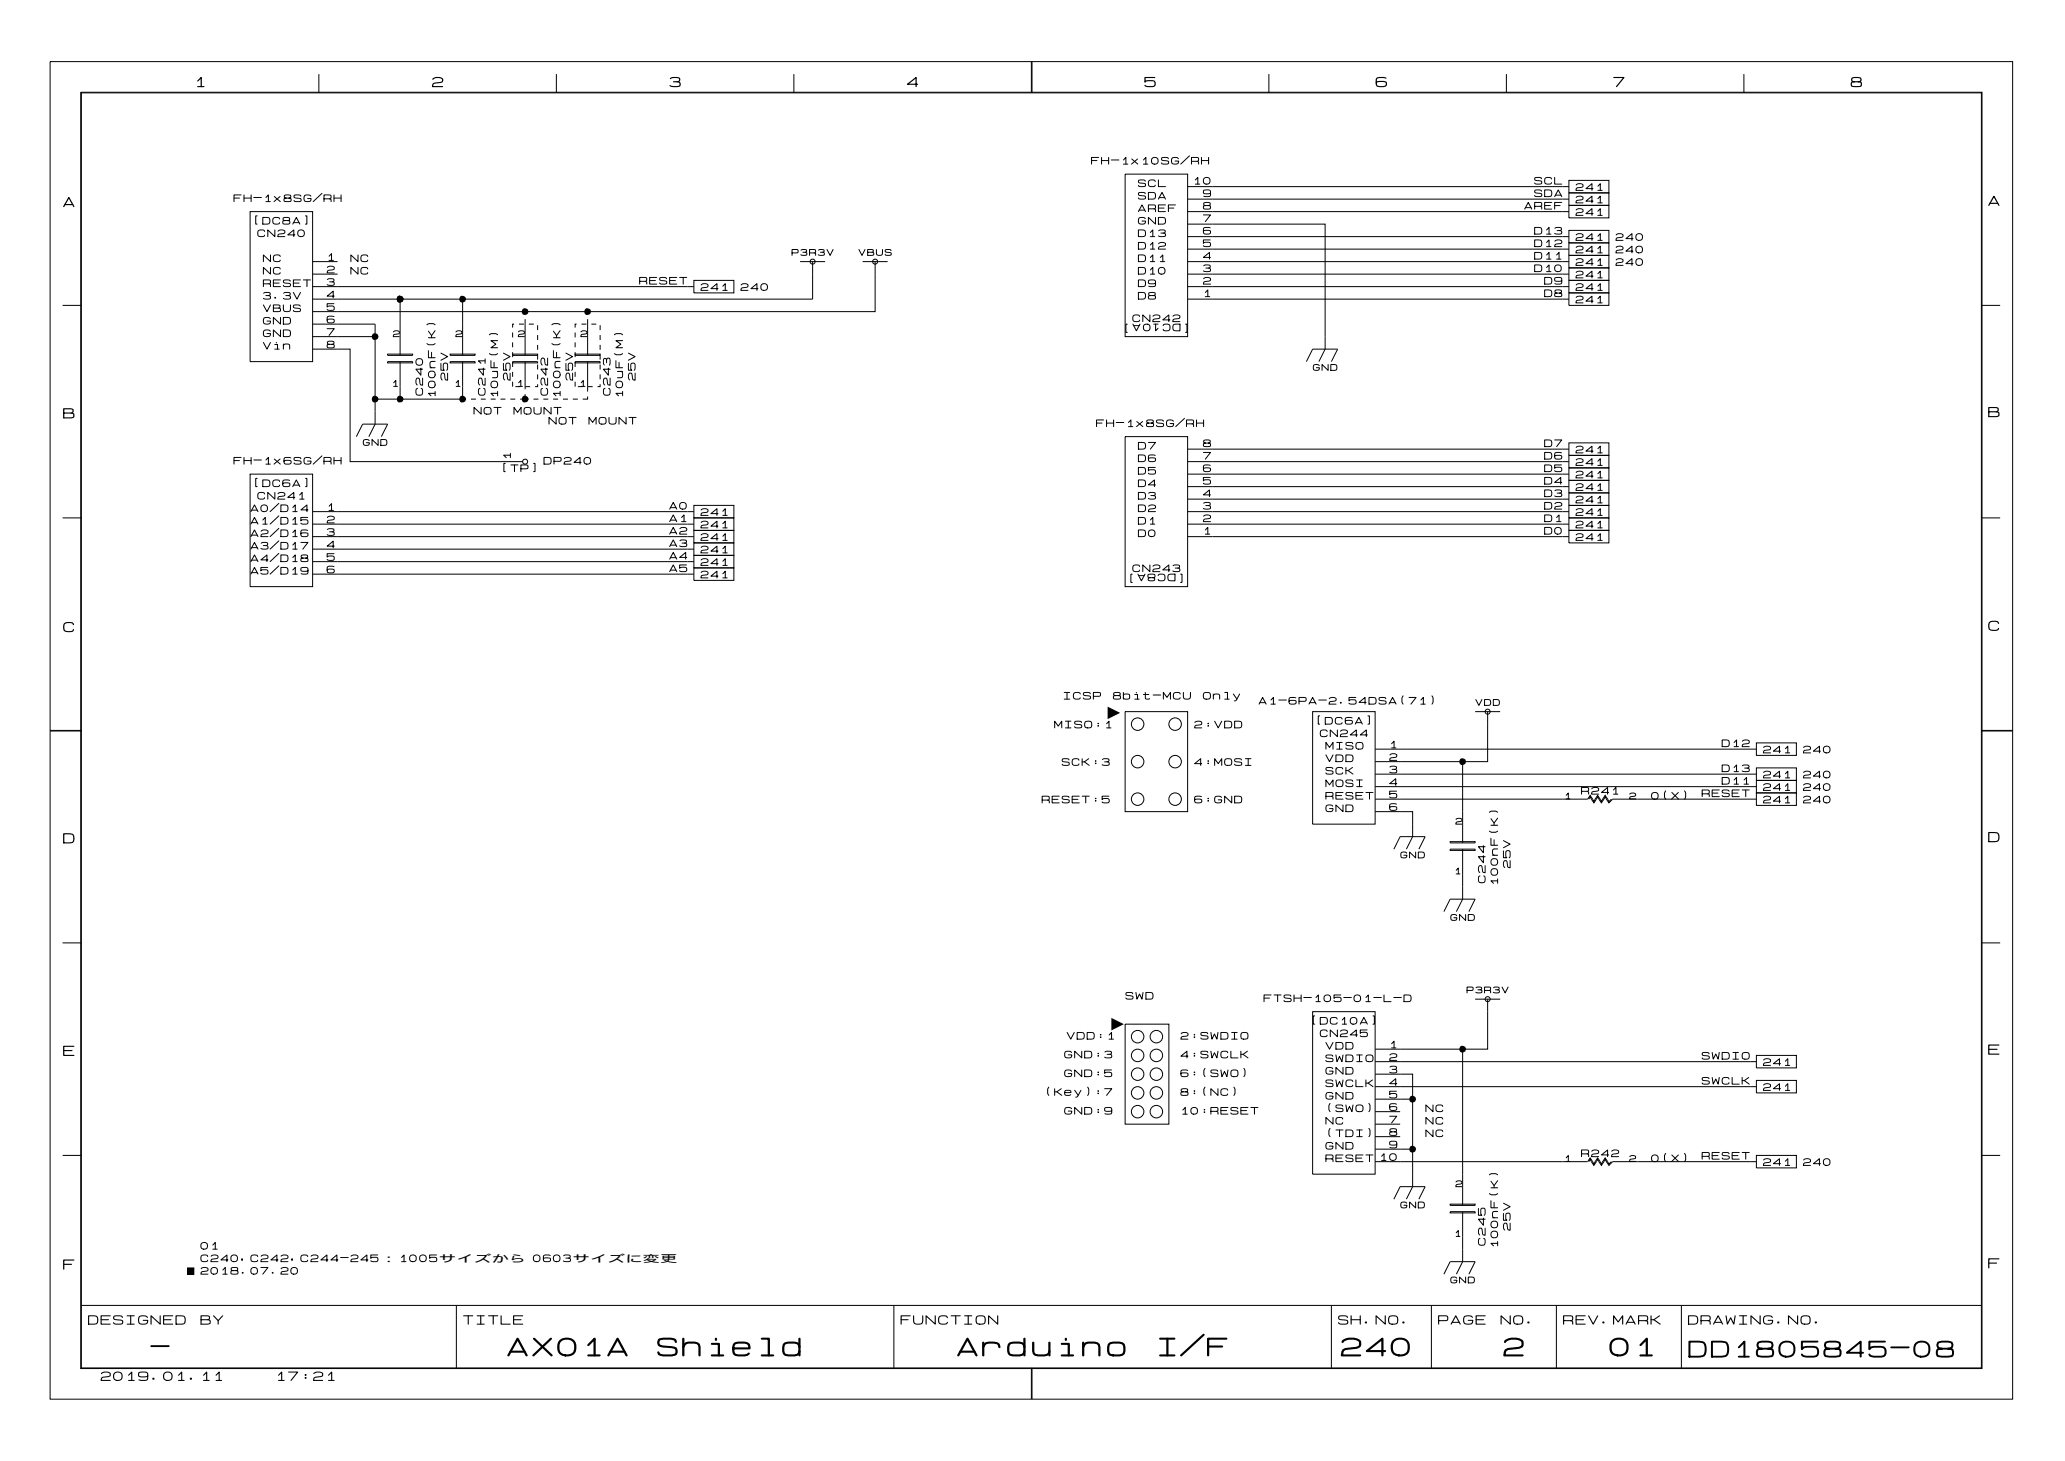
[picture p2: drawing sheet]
<svg xmlns="http://www.w3.org/2000/svg" width="297mm" height="210mm" viewBox="0 0 297 210" stroke-linecap="round" stroke-linejoin="round" font-family="sans-serif">
<g fill="none" stroke="#000" stroke-width=".14">
<path d="M7.2 8.9h282v192.1h-282zM11.6 13.3h273.2v183.3h-273.2zM11.7 13.3h273v183.2h-273zM45.8 10.6v2.7M79.9 10.6v2.7M114.1 10.6v2.7M148.2 8.9v4.4M148.3 8.9v4.4M182.3 10.6v2.7M216.4 10.6v2.7M250.6 10.6v2.7M35.9 30.4h9v21.6h-9z"/>
<path d="M44.9 37.6h3.6M44.9 39.4h3.6M115 37.6h3.5M116.8 39.4v3.6h-71.9M116.8 37.6v1.8M123.9 37.6h3.6M125.7 39.4v5.4h-80.8M125.7 37.6v1.8M161.7 25h8.9v23.4h-8.9zM170.6 32.2h19.8v16.2M170.6 37.6h3.6M170.6 39.4h3.6"/>
<path d="M170.6 35.8h3.6M170.6 26.8h53.9M170.6 28.6h53.9M170.6 34h3.6M174.2 39.4h51.2M174.2 34h51.2M174.2 35.8h50.3M174.2 37.6h50.3M224.5 37.6h.9M224.5 35.8h.9M224.5 28.6h.9M224.5 26.8h.9"/>
<path d="M225.4 33.1h5.8v1.8h-5.8zM225.4 29.5h5.8v1.8h-5.8zM225.4 30.4h-54.8M225.4 36.7h5.8v1.8h-5.8zM225.4 34.9h5.8v1.8h-5.8zM225.4 27.7h5.8v1.8h-5.8zM225.4 25.9h5.8v1.8h-5.8zM225.4 38.5h5.8v1.8h-5.8zM9 43.9h2.7M44.9 50.2h5.4v16.1h24.8M44.9 48.4h9v12.5l-.9 1.8M44.9 46.6h9v1.8"/>
<path d="M44.9 41.2h53.9M53.9 57.3h3.6M55.7 52h3.6v.1h-3.6zM55.7 50.9h3.6v.2h-3.6zM57.5 43v8.1M57.5 52v5.3h9v-5.3M64.7 52h3.6v.1h-3.6zM64.7 50.9h3.6v.2h-3.6zM66.5 43v8.1M66.5 57.3h.5M67.7 57.3h.7M69.1 57.3h.7"/>
<path d="M70.5 57.3h.7M71.9 57.3h.7M73.3 57.3h.7M73.6 52h3.6v.1h-3.6zM73.6 50.9h3.6v.2h-3.6zM73.6 47.8v.7M73.6 49.2v.7M73.6 50.6v.7M73.6 52v.7M73.6 53.4v.7M73.6 54.8v.7M73.9 46.6h-.3v.5"/>
<path d="M74 55.5h.8M74.6 46.6h.7M74.7 57.3h.7M75.4 44.8v.4M75.4 45.9v5.2M75.4 52v3.9M75.4 56.6v.7h.5M75.5 55.5h.7M76 46.6h.7M76.6 57.3h.8M77.2 55.2v.3h-.3M77.2 46.7v.7"/>
<path d="M77.2 48.1v.7M77.2 49.6v.7M77.2 51v.7M77.2 52.4v.7M77.2 53.8v.7M78.1 57.3h.7M79.5 57.3h.7M80.9 57.3h.7M82.3 57.3h.7M82.6 52h3.6v.1h-3.6zM82.6 50.9h3.6v.2h-3.6zM82.6 47.8v.7"/>
<path d="M82.6 49.2v.7M82.6 50.6v.7M82.6 52v.7M82.6 53.4v.7M82.6 54.8v.7M82.8 46.6h-.2v.5M83 55.5h.7M83.5 46.6h.8M84.4 44.8v.4M84.4 45.9v5.2M84.4 52v4.3M84.4 57v.3h-.7"/>
<path d="M84.4 55.5h.7M85 46.6h.7M86.2 55.2v.3h-.3M86.2 46.7v.7M86.2 48.1v.7M86.2 49.6v.7M86.2 51v.7M86.2 52.4v.7M86.2 53.8v.7M98.8 41.2h.9M99.7 40.3h5.7v1.8h-5.7zM170.6 43h3.6"/>
<path d="M170.6 41.2h3.6M174.2 41.2h51.2M174.2 43h51.2M187.7 52l.9-1.8h3.6l-.9 1.8M190.4 48.4v1.8l-.9 1.8M225.4 40.3h5.8v1.8h-5.8zM225.4 42.1h5.8v1.8h-5.8zM284.7 43.9h2.7M9 74.4h2.7M35.9 68.1h9v16.2h-9zM44.9 78.9h54.8M44.9 77.1h3.6"/>
<path d="M44.9 75.3h3.6M44.9 73.5h3.6M48.5 75.3h51.2M48.5 73.5h51.2M48.5 77.1h51.2M51.2 62.7l.9-1.8h3.6l-.9 1.8M99.7 79.8h5.7v1.8h-5.7zM99.7 78h5.7v1.8h-5.7zM99.7 74.4h5.7v1.8h-5.7zM99.7 72.6h5.7v1.8h-5.7zM99.7 76.2h5.7v1.8h-5.7zM161.7 62.7h8.9v21.6h-8.9z"/>
<path d="M170.6 69.9h54.8M170.6 75.3h54.8M170.6 73.5h54.8M170.6 71.7h54.8M170.6 77.1h54.8M170.6 66.3h3.6M170.6 68.1h53.9M224.5 68.1h.9M225.4 74.4h5.8v1.8h-5.8zM225.4 76.2h5.8v1.8h-5.8zM225.4 67.2h5.8v1.8h-5.8zM225.4 65.4h5.8v1.8h-5.8z"/>
<path d="M225.4 63.6h5.8v1.8h-5.8zM225.4 69h5.8v1.8h-5.8zM225.4 66.3h-51.2M225.4 64.5h-54.8M225.4 70.8h5.8v1.8h-5.8zM225.4 72.6h5.8v1.8h-5.8zM284.7 74.4h2.7M99.7 82.5h-54.8M99.7 80.7h-54.8M99.7 81.6h5.7v1.8h-5.7zM7.2 105h4.5M7.2 104.9h4.5"/>
<path d="M161.7 102.2h8.9v14.4h-8.9zM188.6 102.2h9v16.2h-9zM197.6 114.8h30.5l.4-.5 .5 .9 .5-.9 .6 .9 .5-.9 .6 .9 .3-.4M197.6 116.6h5.4v3.6l-.9 1.8M197.6 107.6h54.7M210.1 109.4v11.7M211.9 102.2h3.6M213.7 102.2v7.2h-16.1M252.3 106.7h5.8v1.8h-5.8zM252.3 110.3h5.8v1.8h-5.8zM252.3 112.1h5.8v1.8h-5.8zM252.3 113.9h5.8v1.8h-5.8z"/>
<path d="M252.3 114.8h-20.6l-.5 .6-.6-.9-.5 .9-.6-.9-.5 .9-.5-.9-.2 .3M252.3 113h-54.7M252.3 111.2h-54.7M284.7 104.9h4.5M284.7 105h4.5M9 135.5h2.7M200.3 122l.9-1.8h3.6l-.9 1.8M207.4 131l.9-1.8h3.6l-.9 1.8M208.3 122h3.6v.2h-3.6zM208.3 120.9h3.6v.2h-3.6zM210.1 122v7.2l-.9 1.8M284.7 135.5h2.7"/>
<path d="M161.7 147.1h6.2v14.4h-6.2zM188.6 145.3h9v23.4h-9zM197.6 154.3h5.4v3.6M197.6 159.7h3.6M197.6 157.9h5.4M197.6 156.1h54.7M197.6 152.5h54.7M203 157.9v7.2M210.1 150.7v22.5M211.9 143.5h3.6M213.7 143.5v7.2h-16.1M252.3 151.6h5.8v1.8h-5.8z"/>
<path d="M252.3 155.2h5.8v1.8h-5.8zM9 166h2.7M197.6 166.9h30.5l.4-.5 .5 .9 .5-.9 .6 .9 .5-.9 .6 .9 .3-.4M197.6 165.1h5.4v5.4l-.9 1.8M197.6 163.3h3.6M197.6 161.5h3.6M200.3 172.3l.9-1.8h3.6l-.9 1.8M208.3 174.1h3.6v.2h-3.6zM208.3 173h3.6v.2h-3.6zM210.1 174.1v7.2l-.9 1.8M252.3 166h5.8v1.8h-5.8zM252.3 166.9h-20.6l-.5 .5-.6-.9-.5 .9-.6-.9-.5 .9-.5-.9-.2 .4"/>
<path d="M284.7 166h2.7M11.7 187.6h273M27 182.2h.9v.9h-.9zM65.6 187.6v8.9M128.4 187.6v8.9M148.2 196.5v4.5M148.3 196.5v4.5M191.3 187.6v8.9M205.7 187.6v8.9M207.4 183.1l.9-1.8h3.6l-.9 1.8M223.6 187.6v8.9M241.6 187.6v8.9"/>
<circle cx="116.8" cy="37.6" r=".36"/>
<circle cx="125.7" cy="37.6" r=".36"/>
<circle cx="75.4" cy="66.3" r=".36"/>
<circle cx="163.4" cy="104" r=".9"/>
<circle cx="163.4" cy="109.4" r=".9"/>
<circle cx="163.4" cy="114.8" r=".9"/>
<circle cx="168.8" cy="109.4" r=".9"/>
<circle cx="168.8" cy="104" r=".9"/>
<circle cx="168.8" cy="114.8" r=".9"/>
<circle cx="213.7" cy="102.2" r=".36"/>
<circle cx="163.4" cy="154.3" r=".9"/>
<circle cx="163.4" cy="157" r=".9"/>
<circle cx="163.4" cy="151.6" r=".9"/>
<circle cx="163.4" cy="159.7" r=".9"/>
<circle cx="163.4" cy="148.9" r=".9"/>
<circle cx="166.1" cy="159.7" r=".9"/>
<circle cx="166.1" cy="148.9" r=".9"/>
<circle cx="166.1" cy="151.6" r=".9"/>
<circle cx="166.1" cy="154.3" r=".9"/>
<circle cx="166.1" cy="157" r=".9"/>
<circle cx="213.7" cy="143.5" r=".36"/>
</g>
<g fill="#000">
<path d="M53.6 56.9h.3l.4 .2 .1 .2-.1 .4-.5 .1-.2-.1-.2-.2v-.3zM53.6 47.9h.3l.4 .2 .1 .3-.1 .3-.5 .2-.2-.1-.2-.3v-.3zM57.2 42.6l.3-.1 .4 .2 .1 .3-.1 .3-.5 .2-.2-.1-.2-.3v-.3zM57.2 56.9h.3l.4 .2 .1 .2-.1 .4-.5 .1-.2-.1-.2-.2v-.3zM66.2 56.9h.3l.4 .2 .1 .2-.2 .4-.4 .1-.3-.1-.1-.2v-.3zM66.2 42.6l.3-.1 .4 .2 .1 .3-.2 .3-.4 .2-.3-.1-.1-.3v-.3zM75.1 56.9h.3l.4 .2 .1 .2-.1 .4-.4 .1-.3-.1-.1-.2v-.3zM75.1 44.4l.3-.1 .4 .2 .1 .3-.1 .3-.4 .2-.3-.1-.1-.3v-.3zM84.1 44.4l.3-.1 .4 .2 .1 .3-.1 .3-.4 .2-.3-.1-.1-.3v-.3zM159.1 101.5l1.8 .9-1.8 .9zM209.8 109l.3-.1 .4 .2 .1 .3-.1 .3-.4 .2-.3-.1-.1-.2v-.3zM159.7 146.2l1.8 .9-1.8 .9z"/>
<path d="M202.7 157.5l.2-.1 .5 .2 .1 .3-.2 .3-.4 .2-.3-.1-.1-.3v-.3zM209.8 150.3l.3-.1 .4 .2 .1 .3-.1 .4-.4 .1-.3-.1-.1-.2v-.3zM202.7 164.7l.2-.1 .5 .2 .1 .3-.2 .3-.4 .2-.3-.1-.1-.3v-.3zM27 182.2h.9v.9h-.9z"/>
</g>
<g font-size="3.6">
<text x="72.8" y="195.4">AX01A</text>
<text x="94.3" y="195.4">Shield</text>
<text x="137.4" y="195.4">Arduino</text>
<text x="166.1" y="195.4">I/F</text>
<text x="192.5" y="195.4">240</text>
<text x="215.8" y="195.4">2</text>
<text x="231.1" y="195.4">01</text>
</g>
<g font-size="3.2">
<text x="21.6" y="195.3">-</text>
<text x="242.5" y="195.5">DD1805845-08</text>
</g>
<g font-size="2">
<text x="27.9" y="12.8">1</text>
<text x="62" y="12.8">2</text>
<text x="96.1" y="12.8">3</text>
<text x="130.2" y="12.8">4</text>
<text x="164.3" y="12.8">5</text>
<text x="197.6" y="12.8">6</text>
<text x="231.7" y="12.8">7</text>
<text x="265.8" y="12.8">8</text>
<text x="285.6" y="29.8">A</text>
<text x="9" y="30">A</text>
<text x="9" y="60.4">B</text>
<text x="285.6" y="60.2">B</text>
<text x="9" y="91.1">C</text>
<text x="285.6" y="90.9">C</text>
<text x="9" y="121.4">D</text>
<text x="285.6" y="121.3">D</text>
<text x="9" y="152">E</text>
<text x="285.6" y="151.8">E</text>
<text x="9" y="182.7">F</text>
<text x="285.6" y="182.5">F</text>
</g>
<g font-size="1.8">
<text x="12.6" y="190.6">DESIGNED</text>
<text x="28.7" y="190.6">BY</text>
<text x="66.5" y="190.6">TITLE</text>
<text x="129.3" y="190.6">FUNCTION</text>
<text x="192.2" y="190.6">SH.NO.</text>
<text x="206.6" y="190.6">PAGE</text>
<text x="215.5" y="190.6">NO.</text>
<text x="224.5" y="190.6">REV.MARK</text>
<text x="242.5" y="190.6">DRAWING.NO.</text>
<text x="14.4" y="198.6">2019.01.11</text>
<text x="39.5" y="198.6">17:21</text>
</g>
<g font-size="1.4">
<text x="156.7" y="23.8">FH-1x10SG/RH</text>
<text x="33.5" y="29.2">FH-1x8SG/RH</text>
<text x="163.4" y="27.1">SCL</text>
<text x="163.4" y="28.9">SDA</text>
<text x="171.3" y="26.7">10</text>
<text x="172.8" y="28.5">9</text>
<text x="220.4" y="28.5">SDA</text>
<text x="220.4" y="26.7">SCL</text>
<text x="226.3" y="29.4">241</text>
<text x="226.3" y="27.6">241</text>
<text x="36.2" y="32.4">[DC8A]</text>
<text x="36.9" y="34.2">CN240</text>
<text x="163.4" y="32.4">GND</text>
<text x="163.4" y="34.2">D13</text>
<text x="163.4" y="30.7">AREF</text>
<text x="172.8" y="30.3">8</text>
<text x="172.8" y="32.1">7</text>
<text x="172.8" y="33.9">6</text>
<text x="172.8" y="35.7">5</text>
<text x="218.9" y="30.3">AREF</text>
<text x="220.4" y="35.7">D12</text>
<text x="220.4" y="33.9">D13</text>
<text x="226.3" y="34.8">241</text>
<text x="226.3" y="31.2">241</text>
<text x="232.1" y="34.8">240</text>
<text x="37.7" y="41.4">RESET</text>
<text x="37.7" y="37.8">NC</text>
<text x="37.7" y="39.6">NC</text>
<text x="46.9" y="41.2">3</text>
<text x="46.9" y="37.7">1</text>
<text x="46.9" y="39.5">2</text>
<text x="50.3" y="39.6">NC</text>
<text x="50.3" y="37.8">NC</text>
<text x="91.8" y="41.1">RESET</text>
<text x="100.6" y="42">241</text>
<text x="106.3" y="42">240</text>
<text x="163.4" y="36">D12</text>
<text x="163.4" y="37.8">D11</text>
<text x="163.4" y="39.6">D10</text>
<text x="163.4" y="41.4">D9</text>
<text x="172.8" y="37.5">4</text>
<text x="172.8" y="39.3">3</text>
<text x="172.8" y="41.1">2</text>
<text x="220.4" y="37.5">D11</text>
<text x="220.4" y="39.3">D10</text>
<text x="221.8" y="41.1">D9</text>
<text x="226.3" y="38.4">241</text>
<text x="226.3" y="36.6">241</text>
<text x="226.3" y="40.2">241</text>
<text x="226.3" y="42">241</text>
<text x="232.1" y="38.4">240</text>
<text x="232.1" y="36.6">240</text>
<text x="37.7" y="43.2">3.3V</text>
<text x="37.7" y="45">VBUS</text>
<text x="37.7" y="46.8">GND</text>
<text x="46.9" y="46.6">6</text>
<text x="46.9" y="44.8">5</text>
<text x="46.9" y="43">4</text>
<text x="162.6" y="46.5">CN242</text>
<text x="163.4" y="43.2">D8</text>
<text x="171.1" y="46.3" transform="rotate(180 171.1 46.3)">[DC10A]</text>
<text x="172.8" y="42.9">1</text>
<text x="221.8" y="42.9">D8</text>
<text x="226.3" y="43.8">241</text>
<text x="37.7" y="48.6">GND</text>
<text x="37.7" y="50.4">Vin</text>
<text x="46.9" y="48.4">7</text>
<text x="46.9" y="50.2">8</text>
<text x="61" y="56.9" transform="rotate(-90 61 56.9)">C240</text>
<text x="62.8" y="57.3" transform="rotate(-90 62.8 57.3)">100nF(K)</text>
<text x="64.6" y="54.7" transform="rotate(-90 64.6 54.7)">25V</text>
<text x="68" y="59.7">NOT</text>
<text x="69.9" y="56.9" transform="rotate(-90 69.9 56.9)">C241</text>
<text x="71.7" y="57.3" transform="rotate(-90 71.7 57.3)">10uF(M)</text>
<text x="73.5" y="54.7" transform="rotate(-90 73.5 54.7)">25V</text>
<text x="73.7" y="59.7">MOUNT</text>
<text x="78.9" y="56.9" transform="rotate(-90 78.9 56.9)">C242</text>
<text x="80.7" y="57.3" transform="rotate(-90 80.7 57.3)">100nF(K)</text>
<text x="82.5" y="54.7" transform="rotate(-90 82.5 54.7)">25V</text>
<text x="87.9" y="56.9" transform="rotate(-90 87.9 56.9)">C243</text>
<text x="89.7" y="57.3" transform="rotate(-90 89.7 57.3)">10uF(M)</text>
<text x="91.5" y="54.7" transform="rotate(-90 91.5 54.7)">25V</text>
<text x="78.8" y="61.2">NOT</text>
<text x="84.5" y="61.2">MOUNT</text>
<text x="157.4" y="61.5">FH-1x8SG/RH</text>
<text x="163.4" y="64.8">D7</text>
<text x="172.8" y="64.4">8</text>
<text x="221.8" y="64.4">D7</text>
<text x="226.3" y="65.3">241</text>
<text x="33.5" y="66.9">FH-1x6SG/RH</text>
<text x="36.2" y="70.2">[DC6A]</text>
<text x="36.9" y="72">CN241</text>
<text x="71.9" y="68">[TP]</text>
<text x="73.6" y="66.1" transform="rotate(-90 73.6 66.1)">1</text>
<text x="78" y="66.9">DP240</text>
<text x="163.4" y="66.6">D6</text>
<text x="163.4" y="68.4">D5</text>
<text x="163.4" y="70.2">D4</text>
<text x="163.4" y="72">D3</text>
<text x="172.8" y="66.2">7</text>
<text x="172.8" y="68">6</text>
<text x="172.8" y="69.8">5</text>
<text x="172.8" y="71.6">4</text>
<text x="221.8" y="68">D5</text>
<text x="221.8" y="66.2">D6</text>
<text x="221.8" y="69.8">D4</text>
<text x="221.8" y="71.6">D3</text>
<text x="226.3" y="68.9">241</text>
<text x="226.3" y="67.1">241</text>
<text x="226.3" y="70.7">241</text>
<text x="35.9" y="73.8">A0/D14</text>
<text x="35.9" y="75.6">A1/D15</text>
<text x="35.9" y="77.3">A2/D16</text>
<text x="46.9" y="77.2">3</text>
<text x="46.9" y="75.4">2</text>
<text x="46.9" y="73.6">1</text>
<text x="96.1" y="75.2">A1</text>
<text x="96.1" y="73.4">A0</text>
<text x="96.1" y="77">A2</text>
<text x="100.6" y="76.1">241</text>
<text x="100.6" y="74.3">241</text>
<text x="100.6" y="77.9">241</text>
<text x="163.4" y="75.6">D1</text>
<text x="163.4" y="77.3">D0</text>
<text x="163.4" y="73.8">D2</text>
<text x="172.8" y="73.4">3</text>
<text x="172.8" y="77">1</text>
<text x="172.8" y="75.2">2</text>
<text x="221.8" y="73.4">D2</text>
<text x="221.8" y="75.2">D1</text>
<text x="221.8" y="77">D0</text>
<text x="226.3" y="72.5">241</text>
<text x="226.3" y="74.3">241</text>
<text x="226.3" y="76.1">241</text>
<text x="226.3" y="77.9">241</text>
<text x="35.9" y="79.1">A3/D17</text>
<text x="35.9" y="80.9">A4/D18</text>
<text x="35.9" y="82.7">A5/D19</text>
<text x="46.9" y="82.6">6</text>
<text x="46.9" y="80.8">5</text>
<text x="46.9" y="79">4</text>
<text x="96.1" y="78.8">A3</text>
<text x="96.1" y="80.6">A4</text>
<text x="96.1" y="82.4">A5</text>
<text x="100.6" y="79.7">241</text>
<text x="100.6" y="81.5">241</text>
<text x="100.6" y="83.3">241</text>
<text x="162.6" y="82.4">CN243</text>
<text x="170.4" y="82.2" transform="rotate(180 170.4 82.2)">[DC8A]</text>
<text x="152.7" y="100.7">ICSP</text>
<text x="159.9" y="100.7">8bit-MCU</text>
<text x="172.8" y="100.7">Only</text>
<text x="180.8" y="101.4">A1-6PA-2.54DSA(71)</text>
<text x="151.4" y="104.8">MISO:1</text>
<text x="171.5" y="104.8">2:VDD</text>
<text x="188.9" y="104.3">[DC6A]</text>
<text x="189.6" y="106.1">CN244</text>
<text x="190.4" y="107.9">MISO</text>
<text x="199.5" y="107.7">1</text>
<text x="247.3" y="107.5">D12</text>
<text x="152.5" y="110.2">SCK:3</text>
<text x="171.5" y="110.2">4:MOSI</text>
<text x="190.4" y="109.7">VDD</text>
<text x="190.4" y="111.5">SCK</text>
<text x="190.4" y="113.3">MOSI</text>
<text x="199.5" y="113.1">4</text>
<text x="199.5" y="111.3">3</text>
<text x="199.5" y="109.5">2</text>
<text x="247.3" y="111.1">D13</text>
<text x="247.3" y="112.9">D11</text>
<text x="253.2" y="108.4">241</text>
<text x="253.2" y="112">241</text>
<text x="253.2" y="113.8">241</text>
<text x="259" y="108.4">240</text>
<text x="259" y="112">240</text>
<text x="259" y="113.8">240</text>
<text x="149.6" y="115.6">RESET:5</text>
<text x="171.5" y="115.6">6:GND</text>
<text x="190.4" y="115.1">RESET</text>
<text x="190.4" y="116.9">GND</text>
<text x="199.5" y="116.7">6</text>
<text x="199.5" y="114.9">5</text>
<text x="227.1" y="114.3">R241</text>
<text x="237.2" y="115.1">0(X)</text>
<text x="244.4" y="114.7">RESET</text>
<text x="253.2" y="115.6">241</text>
<text x="259" y="115.6">240</text>
<text x="217.2" y="124.8" transform="rotate(-90 217.2 124.8)">25V</text>
<text x="213.6" y="126.9" transform="rotate(-90 213.6 126.9)">C244</text>
<text x="215.4" y="127.3" transform="rotate(-90 215.4 127.3)">100nF(K)</text>
<text x="161.7" y="143.8">SWD</text>
<text x="153.2" y="149.5">VDD:1</text>
<text x="169.6" y="149.5">2:SWDIO</text>
<text x="181.5" y="144.2">FTSH-105-01-L-D</text>
<text x="188.1" y="147.4">[DC10A]</text>
<text x="189.6" y="149.2">CN245</text>
<text x="152.9" y="154.9">GND:5</text>
<text x="152.9" y="152.2">GND:3</text>
<text x="169.6" y="154.9">6:(SWO)</text>
<text x="169.6" y="152.2">4:SWCLK</text>
<text x="190.4" y="151">VDD</text>
<text x="190.4" y="152.8">SWDIO</text>
<text x="190.4" y="154.6">GND</text>
<text x="199.5" y="154.4">3</text>
<text x="199.5" y="152.6">2</text>
<text x="199.5" y="150.8">1</text>
<text x="244.4" y="152.4">SWDIO</text>
<text x="253.2" y="153.3">241</text>
<text x="150" y="157.6">(Key):7</text>
<text x="152.9" y="160.3">GND:9</text>
<text x="169.5" y="157.6">8:(NC)</text>
<text x="169.6" y="160.3">10:RESET</text>
<text x="190.4" y="156.4">SWCLK</text>
<text x="190.4" y="158.2">GND</text>
<text x="190.4" y="160">(SWO)</text>
<text x="190.4" y="161.8">NC</text>
<text x="199.5" y="161.6">7</text>
<text x="199.5" y="159.8">6</text>
<text x="199.5" y="158">5</text>
<text x="199.5" y="156.2">4</text>
<text x="204.8" y="161.8">NC</text>
<text x="204.8" y="160">NC</text>
<text x="244.4" y="156">SWCLK</text>
<text x="253.2" y="156.9">241</text>
<text x="190.4" y="163.6">(TDI)</text>
<text x="190.4" y="165.3">GND</text>
<text x="190.4" y="167.1">RESET</text>
<text x="198.1" y="167">10</text>
<text x="199.5" y="165.2">9</text>
<text x="199.5" y="163.4">8</text>
<text x="204.8" y="163.6">NC</text>
<text x="227.1" y="166.4">R242</text>
<text x="237.2" y="167.1">0(X)</text>
<text x="244.4" y="166.8">RESET</text>
<text x="253.2" y="167.7">241</text>
<text x="259" y="167.7">240</text>
<text x="28.8" y="179.7">01</text>
<text x="213.6" y="179" transform="rotate(-90 213.6 179)">C245</text>
<text x="215.4" y="179.4" transform="rotate(-90 215.4 179.4)">100nF(K)</text>
<text x="217.2" y="176.9" transform="rotate(-90 217.2 176.9)">25V</text>
<text x="28.8" y="183.3">2018.07.20</text>
<text x="28.8" y="181.5">C240,C242,C244-245：1005サイズから 0603サイズに変更</text>
</g>
<g font-size="1.3">
<text x="113.7" y="36.9">P3R3V</text>
<text x="123.3" y="36.9">VBUS</text>
<text x="56.4" y="48.6">2</text>
<text x="65.4" y="48.6">2</text>
<text x="74.4" y="48.6">2</text>
<text x="83.3" y="48.6">2</text>
<text x="188.6" y="53.4">GND</text>
<text x="56.2" y="55.7">1</text>
<text x="65.2" y="55.7">1</text>
<text x="74.2" y="55.7">1</text>
<text x="83.2" y="55.7">1</text>
<text x="52.1" y="64.2">GND</text>
<text x="211.9" y="101.6">VDD</text>
<text x="209.1" y="118.6">2</text>
<text x="224.7" y="115">1</text>
<text x="234" y="115">2</text>
<text x="201.2" y="123.5">GND</text>
<text x="208.9" y="125.8">1</text>
<text x="208.3" y="132.5">GND</text>
<text x="210.7" y="142.9">P3R3V</text>
<text x="224.7" y="167.1">1</text>
<text x="234" y="167.1">2</text>
<text x="201.2" y="173.8">GND</text>
<text x="209.1" y="170.7">2</text>
<text x="208.9" y="177.9">1</text>
<text x="208.3" y="184.5">GND</text>
</g>
</svg>
